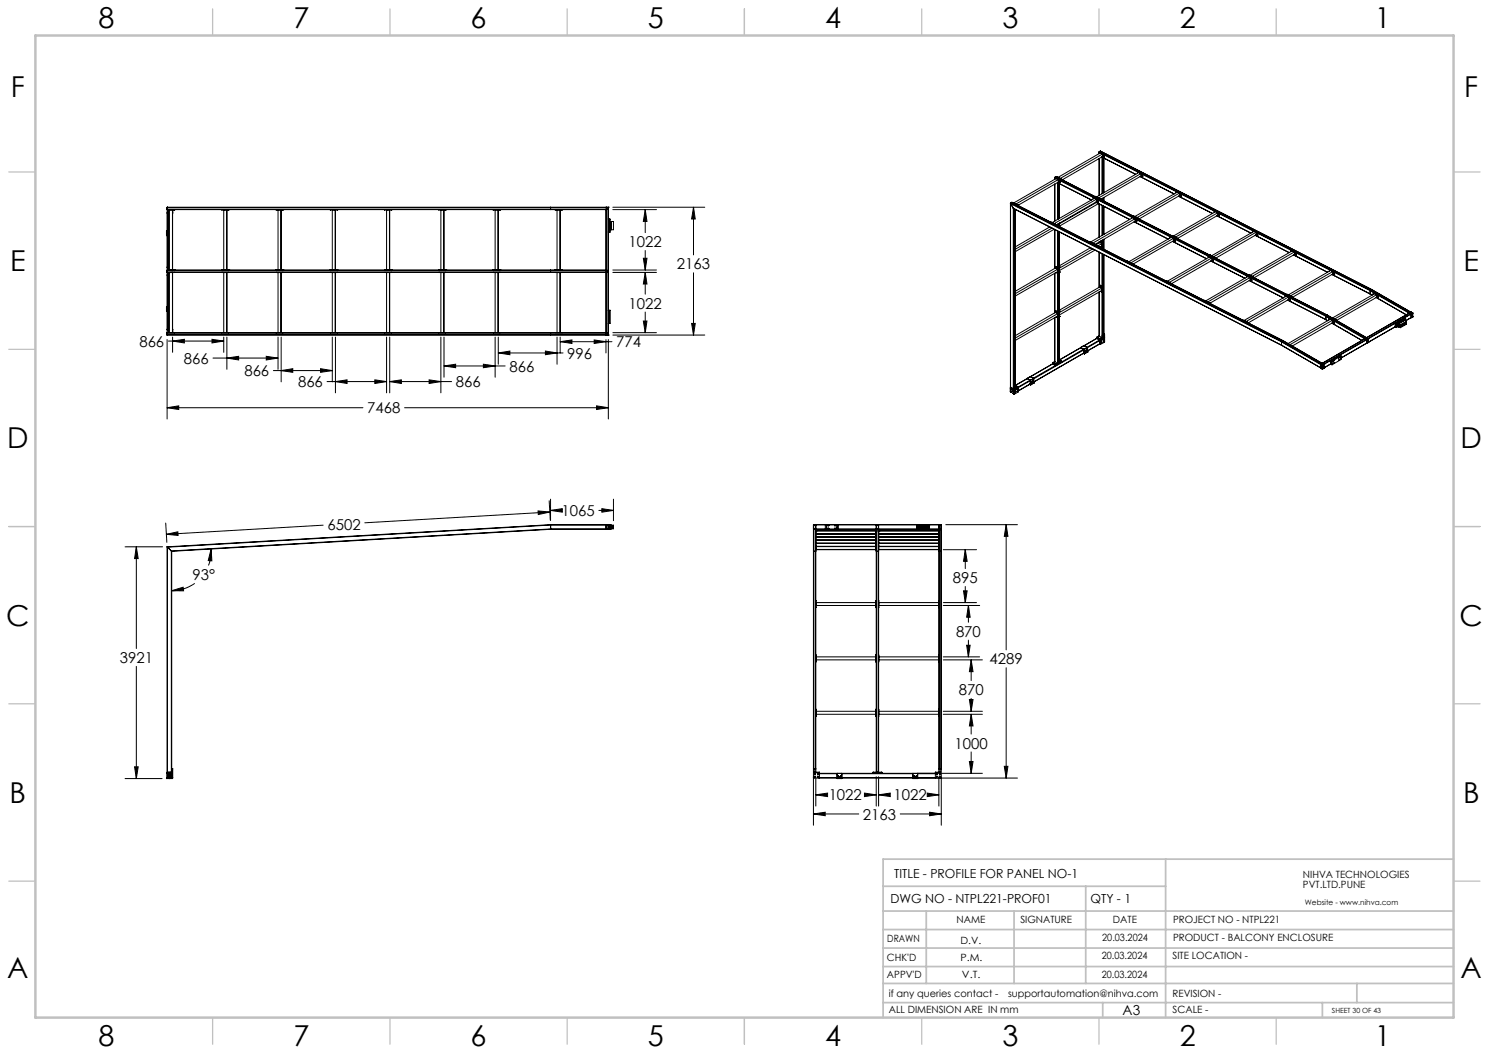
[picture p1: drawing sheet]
<svg xmlns="http://www.w3.org/2000/svg" width="420mm" height="297mm" viewBox="0 0 420 297" stroke-linecap="round" stroke-linejoin="round" font-family="sans-serif">
<g fill="none" stroke="#000" stroke-width=".28">
<path d="M47.1 58.6v35.8M47.1 58.6h124.5M47.2 58.5l-.1 .1M47.2 59.1h123.7v17.1h-123.7M47.2 58.5h123.7M47.2 59.1h2M47.3 59.1v.1M47.5 59.2v16.9M47.8 59.2v16.9M48.6 59.2v16.9M48.7 59.2h.1M48.7 59.2v.8"/>
<path d="M49.1 59.1v.1M49.2 59.1h.1M62.5 59.1h2M62.6 59.1v.1M63.1 59.2v16.9M64 59.2v16.9M64.5 59.1v.1M64.5 59.1h.1M77.9 59.1h2M77.9 59.1v.1M78.4 59.2v16.9M79.2 59.2v16.9"/>
<path d="M79.3 59.2v16.9M79.8 59.1v.1M79.8 59.1h.1M93.1 59.1h2.1M93.2 59.1v.1M93.7 59.2v16.9M94.5 59.2v16.9M94.6 59.2v16.9M95.1 59.1v.1M95.1 59.1h.1M108.4 59.1h2.1M108.5 59.1v.1"/>
<path d="M109 59.2v16.9M109.9 59.2v16.9M110.3 59.1v.1M110.5 59.1h.1M110.5 59.1v.1M123.8 59.1h2M123.8 59.1v.1M124.4 59.2v16.9M125.2 59.2v16.9M125.7 59.1v.1M125.8 59.1h.1M125.8 59.1v.1"/>
<path d="M139.1 59.1h2M139.1 59.1v.1M139.7 59.2v16.9M140.5 59.2v16.9M141 59.1v.1M141.1 59.1h.1M155.3 59h.1M155.3 58.6h.1M155.3 58.6v.4M156.6 59.1h2M156.6 59.1v.1M157.1 59.2v16.9"/>
<path d="M158 59.2v16.9M158.5 59.1v.1M170.9 58.5h.1M171 58.5h.5M171 58.5v36M171.5 58.5h.1M171.5 58.5v36M171.6 58.5h.1M171.6 59h-124.5l.1 .1M171.6 59v17.3M171.6 58.5v.1M171.6 58.6v.4"/>
<path d="M172.9 58.5h25.9M172.9 59.1h12.3M182 59.1l.5 3.3h-1zM182 59.1v6.5M195.6 58.5l.5 3.3h-1zM195.6 58.5v13.4M285 57.3v52.2M285 57.3v.1M285 57.4l.8 1.3M285 57.4l76.5 39M285 57.3l76.5 39M285.4 57.1h.1"/>
<path d="M285.4 57.1l-.4 .2M285.4 57.1l76.4 39M285.5 57.1h.1M285.5 57.1l1.3 .6M285.5 57.1l1.4 .6M285.8 58.7l75.7 38.7M285.8 58.7v51M285.9 57.3l12-7 .6 .4-12 6.9zM286 58.9v50M286.3 59v49.7M286.8 57.7l.1 .1M286.8 57.7h.1"/>
<path d="M286.9 57.7v.2M286.9 57.9h.1M297.5 50.1v.1M297.5 50.2v.4v-.2M297.5 51.9v10.4M297.5 50v.2M297.5 50l76.6 39.1M297.6 50.2h-.1M297.6 50.2l1.3 .6M297.6 50.2h.1M297.9 49.8h.1M297.9 49.8l76.5 39.1"/>
<path d="M297.9 49.8l-.4 .2M298.1 49.9l1.3 .6M298.1 49.8l-.1 .1M298.1 49.8l1.3 .7M298.3 51.5h.1M298.3 51.5l.1 .1M298.3 51.5v10.4M298.3 51.5l9.6 4.9M298.4 51.6l9.4 4.8M298.5 50l11.9-6.9 .6 .3-12 6.9zM298.5 50.7v.7M298.5 51.6v10.2"/>
<path d="M298.5 51.4l-11.4 6.5M298.5 51.4l.4 .1M298.7 51.1h.1M298.8 51.8v9.8M298.9 50.8v.1M298.9 50.9v.6M298.9 51.5h.1M298.9 50.9h.1M298.9 50.9l.1 .6M298.9 50.9l9.5 4.8M299 51.5h-.1M299.4 50.5l.1 .1"/>
<path d="M299.4 50.5h.1M299.5 50.6h.1M308.4 55.7l1.3 .6M308.4 55.7l-.1 .4M308.8 55.9l-12 6.9 .6 .3 11.9-6.9 .1 .7M308.9 55.4l1.3 .7M308.9 55.4h.1M309.1 57l9.5 4.9M309.1 57l9.6 4.9M309.2 57.1l-10.4 6M309.3 55.6l11.9-7 .6 .4-11.9 6.8zM309.4 56.9l-11.4 6.6"/>
<path d="M309.4 56.9l.3 .1M309.5 56.6h.1M309.7 56.3v.1M309.7 56.3h.1M309.7 56.3l.1 .1M309.7 57h.1M309.7 56.4l.1 .6M309.7 56.4h.1M309.8 57h.1M309.8 56.4l9.4 4.8M309.8 57h-.1M309.8 57.4l-11 6.4"/>
<path d="M310 42.9v.5M310 44.7v10.4M310 57.5v9.4M310.1 42.8v.2M310.1 42.9l1.3 .7M310.1 42.9l-.1 .1M310.1 42.9h.1M310.1 42.8l76.4 39M310.1 44.7v10.4M310.1 57.5v9.4M310.2 56.1h.1M310.3 56.1v.1"/>
<path d="M310.4 42.6h.1M310.4 42.6l76.5 39.1M310.4 42.6l-.3 .2M310.7 56.1l.1 .1-.2 .1M310.8 56v.4M310.8 44.3l.1 .1M310.8 44.3v10.3M310.8 58v8.4M310.8 44.3l9.6 4.9M310.9 44.4l9.4 4.8M311 43.4v.7M311 44.4v10.2"/>
<path d="M311 55.9v.6M311 58v8.4M311 44.1l-11.4 6.6M311 44.1l.4 .2M311.2 43.8h.1M311.3 55.7v1M311.3 58.2v7.9M311.4 44.6l-.1 9.8M311.4 43.6l.1 .1M311.4 44.3h.1M311.5 43.7l-.1 .6M311.5 43.7l9.4 4.8"/>
<path d="M320.9 48.5v.4M320.9 48.5l1.3 .6M321.6 49.8l9.6 4.9M321.8 49l.1 .6M321.9 49.6l-11.5 6.6M322 49.4h.1M322.1 49.4h.1M322.2 49.1l.1 .1M322.2 49.1h.1M322.3 49.2v.6M322.3 49.2v.6l-.4-.2M322.3 49.2h.1"/>
<path d="M322.3 49.2l9.4 4.8M331.7 54l1.4 .6M331.7 54v.4M331.7 54l1.3 .6M332.4 55.3l9.6 4.9-9.6-4.9M332.7 54.5v.7M332.7 55.2l-11.4 6.6M332.8 54.9h.1M332.9 54.9h.1M333 54.6l.1 .1M333 54.6h.1M333.1 54.7h.1"/>
<path d="M333.1 54.7v.6l-.4-.1M333.1 54.7l9.4 4.8M342.5 59.5v.4M342.5 59.5l1.4 .6M342.5 59.5h.1M342.6 59.5l1.3 .6M47 66.4h.1M47 66.5h.5M47.1 77.6l.4 .1M47.1 60l.4 .1M47.1 65.1l.1 1.4M47.2 76.2l-.1 .1h124.5"/>
<path d="M47.2 76.8h123.7M47.2 60.1v5M47.2 66.5v8.7M47.2 76.2h2M47.2 76.8v.1M47.2 77.7v8.8M47.3 75.2l-.2 .2M47.3 75.2h.2M47.3 76.1v.1M47.3 76.8v.1M47.5 65.1h-.5v1.3M47.5 76.9v16.9"/>
<path d="M47.8 76.9v16.9M48.4 76.8h.1M48.6 76.9v16.9M48.7 60h.1M48.7 60v.1M49.1 76.1v.1M49.1 76.8v.1M49.2 76.2h.1M49.2 76.8v.1M62.5 76.2h2M62.5 76.8v.1M62.6 76.1v.1"/>
<path d="M62.6 76.8v.1M63.1 76.9v16.9M64 76.9v16.9M64.5 76.1v.1M64.5 76.8v.1M64.5 76.2h.1M77.9 76.2h2M77.9 76.8v.1M77.9 76.1v.1M78.4 76.9v16.9M79.2 76.9v16.9M79.3 76.9v16.9"/>
<path d="M79.8 76.1v.1M79.8 76.8v.1M79.8 76.2h.1M79.9 76.8v.1M93.1 76.2h2.1M93.1 76.8v.1M93.2 76.1v.1M93.2 76.8v.1M93.7 76.9v16.9M94.5 76.9v16.9M94.6 76.9v16.9M95.1 76.1v.1"/>
<path d="M95.1 76.8v.1M95.1 76.2h.1M95.2 76.8v.1M108.4 76.2h2.1M108.4 76.8v.1M108.5 76.1v.1M108.5 76.8v.1M109 76.9v16.9M109.9 76.9v16.9M110.3 76.1v.1M110.3 76.8v.1M110.5 76.2h.1"/>
<path d="M110.5 76.1v.1M110.5 76.8v.1M123.8 76.2h2M123.8 76.8v.1M123.8 76.1v.1M124.4 76.9v16.9M125.2 76.9v16.9M125.7 76.1v.1M125.7 76.8v.1M125.8 76.2h.1M125.8 76.1v.1M125.8 76.8v.1"/>
<path d="M139.1 76.2h2M139.1 76.8v.1M139.1 76.1v.1M139.7 76.9v16.9M140.5 76.9v16.9M141 76.1v.1M141 76.8v.1M141.1 76.2h.1M141.1 76.8v.1M155.3 76.3v.5M155.3 76.3h.1M156.6 76.2h2"/>
<path d="M156.6 76.8v.1M156.6 76.1v.1M157.1 76.9v16.9M158 76.9v16.9M158.5 76.1v.1M158.5 76.8v.1M158.6 76.8v.1M170.9 76.8v17h-123.7M171.6 76.7h-124.5l.1 .1M171.6 76.7v17.2M171.6 76.3v.4M171.6 61.8h.5v3.7h-.5"/>
<path d="M171.8 61.8v3.7M172.1 62.5h.9v2.3h-.9M172.3 62.5v2.3M172.9 76.2h12.3M172.9 76.8h12.3M181.5 72.8h1l-.5 3.4zM182 76.8l.5 3.3h-1zM182 70.7v5.5M182 76.8v6.2M195.6 76.9v17.6M296.1 64l-9.8 5.7M296.4 62.6h-.1"/>
<path d="M296.4 62.6l1.3 .7M296.4 62.6h.1M296.4 62.6l1.3 .6M296.7 64.3l-10.4 6M297.4 64.7l-11.1 6.3M297.5 64.7v11M297.5 77.1v11.1M297.7 63.3l.1 .1M297.7 75.6l.6 .3-12 7M297.7 75.6l-11.4 6.6M297.7 63.2v.1M297.7 63.2l.1 .2"/>
<path d="M297.8 63.4h.1M297.8 75.2l-.1 .4M297.8 75.2l.5 .2M297.8 75.1v.1M297.9 76.9l.4 .1M298 75.6h.1M298.1 63.4h.2l-.2 .1M298.3 75.4v.1M298.3 63.2v.4M298.3 75.5v1.5M298.3 76.6l-12 6.9M298.3 63.2v.5"/>
<path d="M298.3 65.2v37.3M298.5 63.1v.6M298.5 65.3v37.2M298.8 63v.9M298.8 65.4v36.9M298.8 75.2h.1M298.8 76.7h.1M298.8 62.9v1M307.2 68.2h.1M307.2 68.2l1.3 .6M307.6 69.9l-8.8 5.1M307.6 68.3l11.9-6.9 .6 .3-11.9 6.9z"/>
<path d="M308.2 70.2l-9.4 5.4M308.5 68.8v.1M308.5 68.8h.1M308.5 68.8l.1 .1M308.6 68.9h.1M308.9 70.6l-10.1 5.7M310 68.3v.2M310 71.1v9.9M310.1 68.2v.3M310.1 71.2v9.8M310.2 68.2v.2M310.2 68.4l.6 .3-1.2 .7"/>
<path d="M310.2 68.4l-1.2 .7M310.4 69.6l.4 .2M310.4 68l.4 .2M310.5 68.4h.1M310.5 68.3l.1 .1M310.8 68.2v.1M310.8 68.3v1.5M310.8 69.4l-.6 .3M310.8 68.2h.1M310.8 69.8h.1M310.8 67.8v2.3M310.8 71.5v23.7"/>
<path d="M311 67.7v2.4M311 71.6v22.8M311.3 71.8v22.5M311.4 67.5v2.8M318 73.7h.1M318 73.7l1.3 .6M318.1 73.7l1.3 .6M318.4 73.8l12-6.9 .6 .3-12 6.9zM319.2 61.2v.4M319.2 61.2l1.3 .7M319.2 61.2h.1M319.2 61.2l1.3 .6"/>
<path d="M319.3 74.3l.1 .1M319.4 74.3h-.1M319.4 74.3v.1M319.4 74.4h.1M319.7 60.9l1.4 .7M319.8 60.9l-.1 .1M319.9 62.6l9.6 4.8M319.9 62.5l9.6 4.9M320.1 61.1l12-6.9 .6 .3-12 6.9zM320.1 61.7l.1 .7M320.2 62.4l-11.4 6.6M320.2 62.4l.4 .1"/>
<path d="M320.3 62.1h.1M320.4 62.1h.1M320.5 61.9l.1 .1M320.5 61.8v.1M320.5 61.8l.1 .1M320.6 61.9v.6M320.6 61.9v.1M320.6 62l9.4 4.8M320.6 62.5h.1M321.1 61.6v.1M321.1 61.7h.1M328.9 79.2l1.2 .7"/>
<path d="M328.9 79.2h-.1M328.9 79.2l1.3 .6M329.2 79.3l12-6.8 .6 .2-12 7zM330 66.8v.3M330 66.8l1.4 .6M330 66.7l1.3 .7M330.1 79.9h.1M330.2 79.8l-.1 .1M330.2 79.8v.1M330.2 79.9h.1M330.5 66.5h.1M330.6 66.5l1.2 .6"/>
<path d="M330.6 66.4v.1M330.7 68.1l9.6 4.9-9.5-4.9M330.9 66.6l12-6.9 .6 .3-12 6.9zM331 67.2v.7M331 67.9l-11.4 6.6M331.2 67.7h.1M331.2 67.6v.1M331.3 67.4l.1 .1M331.4 67.4h-.1M331.4 67.4v.1M331.4 67.5v.5l-.4-.1M331.4 67.5h.1"/>
<path d="M331.4 67.5l9.4 4.8M331.8 67.1l.1 .1M331.8 67.1h.1M331.9 67.1v.1M331.9 67.2h.1M340.9 72.3l-.1 .4M340.9 72.3l1.3 .6M340.9 72.2v.1M340.9 72.2l1.3 .7M341.4 72l1.3 .6M341.4 72h-.1M341.5 73.6l9.6 4.9"/>
<path d="M341.6 73.6l9.6 4.9M341.8 72.7v.7M341.8 73.4l-11.4 6.6M341.8 73.4l.4 .2M341.9 73.2h.1M342 73.2h.1M342.2 72.9v.1M342.2 72.9h.1M342.2 73v.6M342.2 73h.1M342.2 73l9.4 4.8M342.7 72.6l.1 .1"/>
<path d="M342.7 72.6h.1M342.8 72.7h.1M343.2 60.9l9.6 4.9M343.3 60.9l9.5 4.8M343.5 60v.7M343.5 60.7l-11.4 6.6M343.5 60.7l.4 .2M343.6 60.4h.1M343.7 60.4h.1M343.9 60.1v.2M343.9 60.3v.6M343.9 60.3l9.4 4.8"/>
<path d="M351.7 77.8l1.3 .6M351.7 77.8l-.1 .4M351.7 77.8l1.3 .7M352.1 77.5l1.4 .6M352.2 77.5l1.3 .6M352.6 77.6l12-6.9 .5 .3-11.9 7zM352.6 78.3v.7M352.6 79l-11.4 6.5M352.6 79l.5 .1M352.8 78.7h.1M353 78.5v.1M353 78.4v.1"/>
<path d="M353 78.4l.1 .1M353 78.6l.1 .5M353.1 78.5l-.1 .1M353.1 78.5v.6M353.1 78.5l9.4 4.8M353.4 65l1.2 .7M353.4 65l-.1 .4M353.4 65l1.3 .7M353.5 78.1v.1M353.5 78.1h.1M353.5 78.1l.1 .1M353.6 78.2h.1"/>
<path d="M353.7 65.2l-11.9 6.9M354.3 66.2v-.7l-12 6.9M354.3 66.2l-11.4 6.6M354.5 65.9h.1M354.5 65.9v.1M354.6 65.7l.1 .1M354.6 65.7h.1M354.7 65.7l.1 .1M354.7 65.8l.1 .6-.5-.2M354.7 65.8h.1M354.8 65.8l9.3 4.8M363.6 71.3l-9.6-4.9 9.6 4.9"/>
<path d="M364.1 70.6l.1 .4M364.2 70.6h-.1M364.2 70.6l1.3 .6M364.2 70.6h.1M364.9 71.9l9.5 4.9-9.5-4.9M365.1 71l.1 .8M365.2 71.8l-11.5 6.5M365.2 71.8l.3 .1M365.3 71.5h.1M365.5 71.2v.1M365.5 71.2h.1M365.5 71.3l.1 .6"/>
<path d="M365.6 71.9h-.1M365.6 71.3l9.4 4.8M375 76.1v.4M375 76.1l1.3 .6M376 76.6v.7M376 77.3l-11.4 6.6M376.1 77h.1M376.2 77h.1M376.3 76.7l.1 .1M376.4 76.8h.1M376.4 76.8v.6l-.4-.1M376.4 76.8l10.1 5.2"/>
<path d="M47 86.5v1.3h.5M47 86.5h.1M47 86.5h.5M47.1 94.4l123.8 .1M47.1 86.5l.1 1.3M47.1 94.4h124.5M47.1 93.9h124.5M47.1 95.8v22.4M47.2 93.8l-.1 .1M47.2 87.8v5M47.2 93.8h2M47.3 93.8h.1"/>
<path d="M47.5 96.2h15.6M47.5 92.8l-.4 .1M48.7 95.1v4.3M48.7 96.2l3.3-.5v1zM48.7 92.8v.1M48.7 92.9h.1M48.7 93.8h.1M48.7 92.9v.9M49.1 93.8h.1M59.8 95.7l3.3 .5-3.3 .5zM62.5 93.8h2M62.6 93.8h.1"/>
<path d="M63.1 95.1v4.3M64 95.1v9.1M64.5 93.8h.1M77.9 93.8h2M77.9 93.8h.1M78.4 95.1v9.1M79.3 95.1v12.6M79.8 93.8h.1M93.1 93.8h2.1M93.2 93.8h.1M93.7 95.1v12.6M94.6 95.1v15.7"/>
<path d="M95.1 93.8h.1M108.4 93.8h2.1M108.5 93.8h.1M109 95.1v15.7M109.9 95.1v15.7M110.3 93.8h.1M110.5 93.8h.1M123.8 93.8h2M123.8 93.8h.1M124.4 95.1v15.7M125.2 95.1v11.3M125.7 93.8h.1"/>
<path d="M125.8 93.8h.1M139.1 93.8h2M139.1 93.8h.1M139.7 95.1v11.3M140.5 99.6l3.3-.6v1zM140.5 95.1v7.6M140.5 99.6h18.3M141 93.8h.1M153.8 99l3.3 .6-3.3 .4zM155.3 94.4h.1M155.3 93.9h.1M155.3 93.9v.5"/>
<path d="M156.6 93.8h2M156.6 93.8h.1M157.1 95.1v7.6M158 96.4l3.3-.5v1zM158 95.1v4.5M158 96.4h14.6M158.5 93.8h.1M167.6 95.9l3.3 .5-3.3 .5zM170.9 95.8v3.8M170.9 94.5h.1M171 94.5h.5M171.5 94.5h.1"/>
<path d="M171.6 94.5h.1M171.6 94.4v.1M171.6 93.9v.5M171.6 87.5h.5v3.7h-.5M171.6 95.8v22.4M171.8 87.5v3.7M172.9 94.5h25.9M172.9 93.8h12.3M181.5 90.6h1l-.5 3.2zM182 88v5.8M195.1 91.2h1l-.5 3.3zM297.5 89.6v12.4"/>
<path d="M297.7 88.1l.6 .4-12 6.9M297.7 88.1l-11.4 6.6M297.8 87.7l-.1 .4M297.8 87.7l.4 .3M297.8 87.7l.5 .2M297.9 89.4l.3 .2M298 88.1h.1M298.2 88h.1M298.3 87.9v.1M298.3 87.9l-.1 .1M298.3 89.6h-.1M298.3 89.1l-12 7"/>
<path d="M298.3 88v1.6M298.8 87.7h.1M298.8 89.2h.1M304.8 98.1l-6 3.4 .6 .4M304.8 98.1h.1M304.8 98h.1M304.8 98v.1M304.8 98l.9 .5M304.9 98.1l-6 3.4M304.9 98.1l.7 .4M305.6 99.7l.2 .1M305.6 98.5l.2 .2-14.2 8.2"/>
<path d="M305.6 98.5l-6.1 3.6M305.7 98.5l.1 .1M305.8 97.5h.1M305.8 97.5l-1 .5M305.8 98.6v1.1l.9-.5M305.8 97.5l.9 .5M305.8 99.8h.1M305.9 99.8h.1M306 98.9h.1M306 99.3h.1M306.4 99.2l-.4 .1M306.5 98.7h.1"/>
<path d="M306.4 99.2v-.2l-.4 .3M306.4 99.2l-.4 .3v-.2M306.5 98.6v.1M306.7 98h.1M306.7 98v1.2M306.7 99.2h.1M306.7 98l-1 .5M306.7 98l-.9 .6M306.8 99.2h.1M306.8 99.3h.1M306.8 99.2v.1M306.8 99.2l-.9 .6"/>
<path d="M306.8 99.3l-.9 .5M309.3 95.1l.9 .6M309.3 95.3l1 .5M309.3 95.3h.1M309.3 95.4v.1M309.3 95.1v.4M309.3 95.5l.9 .4M309.4 95.5l-3.6 2M309.7 95.1l-.1 .1M309.7 95.1h.1M309.8 95.1l-.2 .1M309.8 95.1v.1"/>
<path d="M310 82.4l.1 12.4M310 94.7l-.7 .4M310.1 94.8l.7 .4M310.1 82.4v12.4M310.1 95.9l-3.5 2.1-.8-.5M310.2 95.7h.1M310.2 95.9v.1M310.2 95.7v.2M310.2 97h.1M310.2 97l-3.5 2.1M310.2 97l.2 .1M310.2 95.9l.1 .1"/>
<path d="M310.2 95.9v1.1M310.2 96.1l-3.5 2M310.2 97l-3.5 2M310.2 97l.1 .1M310.2 80.9l.6 .3-12 7M310.2 80.9l-11.4 6.6M310.3 95.8l-.1 .1M310.3 95.8l.1 .1M310.3 95.7v.1M310.3 95.4l-.1 .1M310.3 95.4h.1M310.3 97v.1"/>
<path d="M310.3 97.1l.1 .1M310.3 96h.1M310.3 96v1.1M310.4 95.9l-.1 .1M310.4 95.4l-.2 .1M310.4 95.9h.1M310.4 95.4v.1M310.4 97.1h.1M310.4 96v1.1M310.4 82.2l.4 .2M310.4 95.9v.1M310.5 80.9h.1"/>
<path d="M310.6 96.1v.1M310.6 96.7h.1M310.7 96.6l-.1 .1M310.7 96l-.1 .1M310.7 96.6l.1 .1M310.8 96.7h-.2M310.8 96.6l-.2 .1M310.8 96.1l-.2 .1M310.8 96.1h-.2M310.8 96.6v.1M310.8 96.6h-.1M310.8 80.7l-.5-.3-.1 .5"/>
<path d="M310.8 80.7v.2M310.8 80.9v1.4M310.8 81.9l-12 6.9M310.8 80.7h.1M310.8 95.2l-.5 .5M310.8 82.3v.1M310.9 95.4h.1M310.9 95.4l.1 .1M310.9 94.5l.1 .1M310.9 94.5v.9M310.9 95.4l-.6 .4M311 94.4l-.1 .1"/>
<path d="M311 94.4l.2 .1M311 95.5v.1M311 95.5l-.6 .4M311 95.4v.1M311 95.6l-.6 .3M311 94.6h.1M311 95.4l.1 .1M311 94.6v.8M311.1 95.5l-.1 .1M311.1 94.6v.9M311.2 94.5l-.1 .1M311.2 95.8h.1"/>
<path d="M311.2 96.3v.1M311.3 96.2l-.1 .1M311.3 95.7l-.1 .1M311.3 96.3l-.1 .1M311.3 95.2v.1M311.3 95.7h.1M311.3 95.7l.1 .1M311.3 96.3h.1M311.3 95.1h.1M311.3 95.1v.1M311.3 94.5v.1M311.3 94.6v.1"/>
<path d="M311.3 94.2l.3 .1M311.3 94.2l-.3 .2M311.3 94.2h.1M311.4 96.3l-.2 .1M311.4 96.2l-.2 .1M311.4 95.8h-.2M311.4 95.7l-.2 .1M311.4 94.6l-.1 .1M311.4 95.1l-.1 .2M311.4 94.5v.1M311.4 95.7v.1M311.4 96.2v.1"/>
<path d="M311.4 96.2l-.1 .1M311.4 94.6h.1M311.4 95.1v.1M311.4 95.2l-.1 .1M311.4 95.1l-.1 .1M311.4 95.1h.1M311.5 94.3l-.5 .3M311.5 94.3h.1M311.5 94.3l-.3 .2M311.6 94.4h.1M311.6 94.4v2.1l-1.2 .6M339.7 84.7h.1"/>
<path d="M339.7 84.7l1.3 .7M340.1 84.9l11.9-6.9 .6 .3-12 6.9zM341 85.4h.1M341 85.4l.1 .1M341.1 85.5h.1M350.5 90.2l-.1 .1M350.5 90.2l1.3 .7M351.8 90.9v.1M351.8 90.9h.1M351.8 90.9l.1 .1M351.9 91h.1M361.5 96.4l11.5 6.7 .1-.2"/>
<path d="M361.5 96.4v1M361.5 97.4h.1M361.5 97.4l11.5 6.6M361.5 96.3v.1M361.5 96.3l11.6 6.6M361.8 96.1l11.6 6.7M361.8 96.1l-.3 .2M362 84l-9.6-4.9 9.6 4.9M362.4 83.4l.1 .3M362.5 83.3l1.3 .7M362.5 83.3l-.1 .1M362.9 83.5l-12 6.9 .6 .3 11.9-6.9 .1 .7"/>
<path d="M363 83h.1M363 83l1.3 .7M363 83l1.3 .6M363.2 84.7l10.8 5.5M363.4 83.2l12-6.9 .6 .3-12 6.9zM363.5 84.5l-11.4 6.6M363.5 84.5l.3 .2M363.6 84.2h.1M363.8 84l.1 .1M363.8 84h.1M363.8 84.7h.1M363.9 84.1v.5"/>
<path d="M363.9 84.1h.1M363.9 84.6h.1M363.9 84.1l10.1 5.1M363.9 84.6l-.1 .1M364.1 97.4h.1M364.2 97.4h.1M364.3 83.7h.1M364.3 83.6v.1M364.3 83.6l.1 .1M364.4 83.7v.1M374 90.1v.1M374 90.1l.5 .3-.5-.2"/>
<path d="M374 89.2v.9M374 89.2l11 6.4M374.1 89.1l-.1 .1M374.1 89.1l11.5 6.6M374.4 88.9h.1M374.4 88.9l-.3 .2M374.4 88.9l11.5 6.6M374.4 88.9l11.1 6.3M374.9 89.8l-.1 .5M374.9 89.8l1.3 .7M374.9 89.8h.1M375.7 91.2l8.4 4.8"/>
<path d="M375.7 91.1l8.5 4.9M375.8 90.3l-11.9 6.9M375.8 90.3v.7M375.8 90.3l-.6-.3-11.9 6.9M375.8 91l-11.3 6.6M375.8 91l.5 .2M376 90.8h.1M376.2 90.5v.1M376.2 90.5h.1M376.2 90.5l.1 .1M376.2 90.6l.1 .6M376.3 90.6h-.1"/>
<path d="M376.3 90.6v.6M376.6 90.2h.1M376.7 90.2h.1M385.6 96.8h.1M385.6 95.7v1.1M385.9 95.5v.1M385.9 95.6v1M385.9 95.6l-.4 .2v.9M385.9 96.6h.1M385.9 96.6l-.3 .2M385.9 95.5l-.3 .2M385.9 95.5h.1"/>
<path d="M386.5 82v.9M386.5 82l11 6.3M386.5 82.9v.1M386.5 82.9l-10.8-5.5 10.8 5.6M386.5 82.9l.5 .3M386.5 81.8v.2M386.5 83l.5 .3M386.5 81.8l11.6 6.7M386.9 81.7h.1M386.9 81.7l-.4 .1M386.9 81.7l11.5 6.6M386.9 81.7l11.1 6.3"/>
<path d="M387.4 82.6v.4M387.4 82.6l1.3 .7M387.4 82.6h.1M388.2 83.9l8.5 4.9M388.3 83.1l-11.9 6.9M388.3 83.1l-.6-.3-11.9 6.9M388.3 83.1l.1 .7M388.4 83.8l-11.4 6.6M388.4 83.8l.3 .2M388.5 83.5h.1M388.5 83.5v.1M388.7 83.3v.1"/>
<path d="M388.7 83.4l.1 .6M388.7 83.3l.1 .1M388.8 83.4l-.1 .6M388.8 83.4h-.1M393.5 92.2l-15.2 8.8 7.2-4.2M393.5 92.2l.4 .2M393.5 91.2v1M393.5 91.2l.4 .2M393.5 91.2l-15.6 9M393.9 91.4v1M394.1 91.4v.1zM394.4 91.2h.1"/>
<path d="M394.4 91.2v.9M394.4 91.4h.1M394.4 92.1l.1 .1M394.4 91.8v.1M394.4 91.8h.1M394.4 92.1l-.5 .3M394.5 91.2v.1M394.5 91.3h.1M394.5 92.1v.1M394.5 91.3l.5 .3M394.5 92.1l.5 .3M394.6 92.1l-.1 .1"/>
<path d="M394.9 92.1h.1M394.9 92.1l.1 .1M395 91.8l-.4-.2v.3l.3 .2M395 91.6v.2M395 92.2v.2M396.2 90.3h.1M396.2 90.3l-1.7 1M396.2 90.3l.5 .3M396.2 90.3l-1.7 .9M396.2 90.3l-1.8 .9M396.3 89.8l-2.6 1.5v1M396.3 89.8l-.2-.1-2.6 1.5"/>
<path d="M396.3 89.8l.2 .1M396.3 91l.2 .1M396.5 89.9l-2.6 1.5M396.5 89.9v.6M396.6 91.1h.1M396.6 91.1l-1.7 1M396.6 91.1l.1 .2M396.7 90.6l-1.7 1M396.7 90.6v.2l-1.7 1M396.7 91.3v.2l-1.7 .9M396.7 91.3l-1.7 .9M398 89.6h.1"/>
<path d="M398 88l-25.5 14.7M398 88l.4 .2M398.1 88.5l-.1 1.1 .5-.3M398.1 89.5h.1M398.4 88.3l.1 .1M398.4 88.4h.1M398.4 88.4l-.4 .1v1M398.4 89.4h.1M398.4 88.3l-.3 .2M398.4 89.4l-.3 .1M398.4 88.3h.1M398.4 88.2l.1 .1"/>
<path d="M398.4 88.4v1M398.4 89.3h.1M398.4 88.2l-25.5 14.8M398.5 89.3h.1M398.5 89.3l-2 1.2 1.5-.9M398.5 88.3v1M398.5 88.3l-2.4 1.4M47.1 115l3.3-.5v1zM47.1 115h55.3M60.1 101h18.3M64 101l3.3-.5v1zM75.1 100.5l3.3 .5-3.3 .5z"/>
<path d="M77.1 104.5h16.6M79.3 104.5l3.3-.5v1zM90.4 104l3.3 .5-3.3 .5zM92.3 107.6h16.7M94.6 107.6l3.3-.5v1.1zM105.7 107.1l3.3 .5-3.3 .6zM109.9 107.6l3.3-.5v1.1zM109.9 107.6h17.5M114.1 115h57.5M121 107.1l3.4 .5-3.4 .6zM125.2 103.2h17.3M125.2 103.2l3.3-.5v1z"/>
<path d="M136.3 102.7l3.4 .5-3.4 .5zM168.3 114.5l3.3 .5-3.3 .5zM285 109.5h.1M285 109.2h.1M285 109.4h.1M285 109.6h.1M285 110.5v.1M285 109.6v.9M285 109.2l.9 .5M285 109.4l.9 .4M285 109.5l.9 .5M285 109.5v1.1"/>
<path d="M285 109.5l.9 .6M285 110.6h.2M285 109.6l.8 .4M285 110.6l.2 .1M285 109.2l.8 .5M285.2 110.6v.1M285.7 110.9l.2 .1M285.7 110.9l.1 .1M285.7 110.9h.1M285.8 111h.1M285.8 110l.1 .1M285.8 109.7h.1"/>
<path d="M285.8 110l-.8 .5M285.9 109.7h.1M285.9 109.8v.1M285.9 110h.1M285.9 110.8l-.2 .1M285.9 110.2l-.7 .4M285.9 110.3l-.7 .4M285.9 110.1l-.9 .5M285.9 111.1h.1M285.9 111l.1 .1M285.9 109l.2 .1M285.9 111l.2 .1"/>
<path d="M285.9 109v2M285.9 109.9l.1 .1M285.9 109.9h.1M286 108.9l-.1 .1M286 108.9h.1M286 111.1h.1M286 111.1l.1 .1M286 109v2.1M286.1 108.9l-.1 .1M286.1 108.9v.1M286.1 109.1v2M286.1 109v.1"/>
<path d="M286.2 109.1v.1M286.2 109.6v.1M286.3 109l-.1 .2M286.3 109.6l-.1 .1M286.3 109.6h-.1M286.3 109h.1M286.3 109l-.1 .1M286.3 108.7h.1M286.3 108.6l.7 .5M286.3 108.7l.2 .1M286.3 110.2h.1M286.3 110.7v.1"/>
<path d="M286.3 109l.1 .1M286.3 109.6h.1M286.3 108.7l-.3 .2M286.3 110.6v.1M286.3 110.1v.1M286.4 109.6l-.2 .1M286.4 109.6h-.2M286.4 109.1l-.2 .1M286.4 109l-.2 .1M286.4 110.1l-.1 .1M286.4 110.6l-.1 .2M286.4 109h-.1"/>
<path d="M286.4 109.6h-.1M286.4 109v.1M286.4 109.6h.1M286.4 110.6h.1M286.4 110.1h.1M286.4 110.6l.1 .1M286.4 108.8h.1M286.4 108.8l-.3 .1M286.5 110.7l-.2 .1M286.5 110.6l-.2 .1M286.5 110.1l-.2 .1M286.5 110.1h-.1"/>
<path d="M286.5 110.1h.1M286.5 110.6v.1M286.5 108.8l.1 .8M286.5 108.8l-.4 .2M286.6 109.6v.1M286.6 109h.1M286.6 109.1h.1M286.7 109l-.1 .1M286.7 109l.1 .1M286.8 109.1h-.2M286.8 109.1h.1M286.9 109.8l.1-.1 .1 .1"/>
<path d="M286.9 109.8v.1M286.9 110.3v.1M286.9 110.2v.2M286.9 109.7v.1M287 110.3l-.1 .1M287 110.3h.1M287 109.2h.1M287 109.1v.1M287 109.2l.1 .1M287 109.2l-.4 .3M287 109.1l-.4 .3M287.1 110.3l-.2 .1"/>
<path d="M287.1 110.3h-.2M287.1 109.8l-.2 .1M287.1 109.8l-.1-.1-.1 .2M287.1 109.2l.2 .1M287.1 109v.2M287.1 110.3h.1M287.1 110.3h-.1M287.1 109.3h.1M287.1 109.3l-.5 .3M287.2 109.3l.1 1.2-1.2 .6M287.2 109.3l-.6 .4M287.3 110.2l3.3-1.9z"/>
<path d="M289.7 106.8h.1M289.7 106.7h.1M289.7 106.8l-3.2 1.9 3.3-1.9M289.7 106.7l.9 .6M289.8 106.8l.7 .4M290.5 108.4l.2 .1M290.5 107.2l.1 .2-3.4 1.9M290.5 107.2l-3.4 2M290.6 107.3h.1M290.6 106.2h.1M290.6 107.3v1.1M290.6 108.4l.1 .1"/>
<path d="M290.7 106.2l-1 .5M290.7 106.2l.8 .5M290.7 108.5h.1M290.9 107.7h.1M290.9 107.6v.1M290.9 108l.4-.3v.3l-.4 .2zM291 107.9v.1M291.1 107.9l.2 .1M291.3 107.3l.1 .1M291.5 106.7l.1 .1M291.5 106.7l-.9 .6M291.6 107.7l14.2-8.1z"/>
<path d="M291.6 106.8v1.1M291.6 107.9h.1M291.6 106.8l-1 .5M291.6 107.9l-1 .5M291.6 108h.1M291.6 108l-.8 .5M291.7 107.9v.1M296.9 102.5h.1M296.9 102.6v.1M296.9 102.3v.3M296.9 102.7l-6.2 3.6 .8 .4 6.2-3.6M296.9 102.6l-6.2 3.6"/>
<path d="M296.9 102.4l.7 .4M296.9 102.4v.3M296.9 102.7l.7 .4M297.1 102.2l.3 .1zM297.2 102.4h.1M297.3 102.2v.1M297.3 102.2v.2M297.5 102l-.6 .4M297.5 102l.8 .5M297.6 102.8h.3M297.6 103.1h.3M297.6 102.8v.3"/>
<path d="M297.9 102.6l-.1 .1M297.9 102.6h.1M297.9 102.8v.3M297.9 102.6v.1M298.3 102.5h.2M298.8 102.3l-.3 .2M299.2 101.8l-.1 .1M299.2 101.8v.1M299.2 101.9h-.1M299.2 101.9h.1M299.4 101.9l-1.5 .9M299.4 101.9v.3"/>
<path d="M299.4 102.2l-1.5 .9M299.5 102l-1.6 1-1-.5M299.5 102.1l-.1 .1M299.5 101.9v.2M372.5 102.8v1M372.5 102.7h.1M372.5 102.7v.1M372.5 103.7v.1M372.5 102.8h.1M372.5 103.7h.1M372.5 102.7l.4 .3M372.5 103.8l.4 .2"/>
<path d="M372.5 102.8v.9M372.6 103.8h-.1M372.9 103h.1M372.9 104h.1M373 104h-.1M373 104h.1M373 104v.1M373 103v1M373.1 103h-.1M373.4 102.8v1.1M373.4 102.8h.1M373.4 103.8h.1"/>
<path d="M373.4 103.8l-.3 .2M373.4 102.8l-.3 .1M373.4 102.8l-.3 .2M373.4 102.8v1M375.3 102.7l-1.9 1.1M375.3 102.7l-2.3 1.3M375.3 102.7l.2 .1M375.5 101.8l-.2-.1v1M375.5 101.8v1M375.5 102.8l.2 .1M375.5 101.8l.2 .1M375.7 101.9v1"/>
<path d="M376.3 101.6v.1M376.3 102.3v.1M377.6 101.5l.1 .2zM377.6 100.8v.2M377.6 101.5v.1M378 100.7v.2zM378.1 100.3l-.2-.1-4.9 2.8M378.1 100.3l-2.6 1.5M378.1 100.3l.2 .1M378.3 100.4l-2.6 1.5M378.3 100.4v1l-2.6 1.5M35.3 154.2h10.6"/>
<path d="M38.5 154.2v28.7M38.5 154.2l.5 3.3h-1zM46.7 147.5l.4 5.5M46.9 150.7l3.3-.7v1zM47.1 154.2l.1 .1M47.1 154.2v65.3M47.2 154.3v63.5M47.2 154.3l1.1 1.1M48.3 155.4l.1 .1M48.3 155.4v62.4M48.4 155.5v61.3M59.5 154.9l.3 3.3-1.1-.1z"/>
<path d="M59.5 154.9l-.1 2.3-.6 2.3M91.2 148.1l-44.3 2.6M151.8 144.1l3.3 .3-3.3 .7zM154.9 141.2l.3 5.5M155.1 144.4l-52.2 3.1M155.3 148v.1M155.3 148h16.8v1.3h-16.8M155.3 148.1h16.3M155.3 148.1l-108.1 6.2M155.3 148l-108.2 6.2M155.3 148.1v1.1M155.3 144l3.3-.5v1z"/>
<path d="M155.3 140.8v5.9M155.3 144h1.9M155.3 149.2v.1M155.3 149.2h16.3M155.3 149.3l-106.9 6.2M155.3 149.2l-107 6.2M168.9 144h4.1M169.8 143.5l3.2 .5-3.2 .5zM170.9 149.2h.1M170.9 148h.1M170.9 148v1.2M171.6 148h.1"/>
<path d="M171.6 149.2h.1M171.6 148v1.2M171.6 149.2v.1M171.8 148v1.3M172.1 149.2h.1M172.2 148.9h.1M172.2 148.4h.1M172.2 149.2h.1M172.2 148.1h.1M172.2 148.1h-.1M172.3 148.1h.1M172.4 148.1h.6l-.1 .4-.3-.1-.2 .2 .2 .3 .3-.1 .1 .4h-.6"/>
<path d="M172.4 149.2h-.1M173 140.8v6.1M229.4 149.2v.1M229.4 148h.1M229.4 155.4l.2 .1zM229.4 149.2l.2 .1M229.4 148.1l.2-.1v1.3M229.4 148h36.1M229.4 148v1.2M229.4 149.3v83.5M229.4 149.2h3.4M229.4 149.3h36.1"/>
<path d="M229.6 155.5h.4M229.6 149.3v67.5M230.1 148.1h.1M230 149.3v67.5M230.1 149.2l-.1 .1M230.1 148.1v1.1M230.1 149.3v68.6h.9M230.1 155.4l-.1 .1zM230.1 155.1h17.1M230.1 154.2h.1M230.1 154.1h17.1M230.1 153.3h17.1"/>
<path d="M230.1 154.2h17.1M230.1 152.3h17.1M230.1 152.4h17.1M230.1 155h17.1M230.1 150.5h17.1M230.1 150.6h17.1M230.1 149.6h17.1M230.1 152.2h.1M230.1 151.5h.1M230.1 151.3h.1M230.1 151.4h.1M230.1 150.7h.1"/>
<path d="M230.1 153.1h.1M230.1 153.2h.1M230.1 152.4h.1M230.1 149.5h.1M230.1 149.8h.1M230.1 154h.1M230.1 150.4h.1M230.1 154.9h.1M230.2 149.8h.1M230.2 149.3v5.8M230.2 151.4h16.9M230.2 149.7h16.9"/>
<path d="M230.2 153.2h16.9M232.8 148v1.3M236.5 149.2h22M236.5 148v1.3M247.1 149.8h.1M247.1 154.2h.1M247.1 149.3v5.8M247.1 152.2h.1M247.1 151.5h.1M247.1 151.3h.1M247.1 151.4h.1M247.1 150.7h.1"/>
<path d="M247.1 153.1h.1M247.1 153.2h.1M247.1 152.4h.1M247.1 149.5h.1M247.1 154h.1M247.1 150.4h.1M247.1 154.9h.1M247.2 149.8h.1M247.2 155.4l.1 .1zM247.2 149.2l.1 .1M247.2 148.1v1.1M247.2 149.3v68.5"/>
<path d="M247.2 148.1h.1M247.3 155.5h.4M247.3 149.3v68.5M247.7 148l.1 1.3zM247.7 149.3v68.5M247.7 155.5h.1M247.8 155.1h17M247.8 149.3v68.5M247.8 154.2h.1M247.8 154.1h17M247.8 153.3h17M247.8 154.2h17"/>
<path d="M247.8 152.3h17M247.8 152.4h17M247.8 155h17M247.8 150.5h17M247.8 150.6h17M247.8 149.6h17M247.8 152.2h.1M247.8 151.5h.1M247.8 151.3h.1M247.8 151.4h.1M247.8 150.7h.1M247.8 153.1h.1"/>
<path d="M247.8 153.2h.1M247.8 152.4h.1M247.8 149.5h.1M247.8 149.8h.1M247.8 154h.1M247.8 150.4h.1M247.8 154.9h.1M247.9 149.8h.1M247.9 149.3v5.8M247.9 151.4h16.9M247.9 149.7h16.9M247.9 153.2h16.9"/>
<path d="M258.5 148v1.3M258.8 148.9l.1 .1zM259.2 148.5h.1M259.2 148.8h.1M259.2 148.5v.3M259.2 148.5h2.3M259.2 148.8h2.3M259.2 148.9h2.3M259.2 148.5v-.4h2.3v.4M259.2 148.8v.4h2.3v-.4M259.2 149.2h2.3M259.2 148.4h2.3"/>
<path d="M259.2 148.1h2.3M261.5 148.5h.1M261.5 148.8h.1M261.5 148.5v.3M261.7 148.3h.2zM262.2 149.2h3.3M262.2 148v1.3M264.8 149.8h.1M264.8 154.2h.1M264.8 149.3v5.8M264.8 152.2h.1M264.8 151.5h.1"/>
<path d="M264.8 151.3h.1M264.8 151.4h.1M264.8 150.7h.1M264.8 153.1h.1M264.8 153.2h.1M264.8 152.4h.1M264.8 149.5h.1M264.8 154h.1M264.8 150.4h.1M264.8 154.9h.1M264.8 149.3v68.6h-.9M264.8 155.4l.1 .1z"/>
<path d="M264.9 148v1.3zM264.9 155.5h.5M264.9 149.3v67.5M265.4 148l.1 .1zM265.4 149.3v67.5M265.5 149.2l-.1 .1M265.5 149.2v.1M265.5 148h.1M265.5 155.4l-.1 .1zM265.5 148v1.2M265.5 149.3v83.5M266.1 155h9.3"/>
<path d="M266.8 148h20.2M272.3 155l.5 3.3h-1zM272.3 155v5.4M283.8 148l.5 3.3h-1zM283.8 148v35.3M48.4 166.6l3.2-1 .2 1zM54.9 164.5l-3 1.6-3.5 .5M230.1 169.4v2M230.1 171.3h.1M230.1 169.5h.1M230.2 170h16.9M230.2 170.8h16.9"/>
<path d="M247.1 171.3h.1M247.1 169.5h.1M247.2 169.4v2M247.8 169.4v2M247.8 171.3h.1M247.8 169.5h.1M247.9 170h16.9M247.9 170.8h16.9M264.8 171.3h.1M264.8 169.5h.1M264.8 169.4v2M266.1 170h9.3"/>
<path d="M266.1 170.8h10.2M271.8 166.6h1l-.5 3.4zM272.3 165.4v4.6M273.2 170.8l.4 3.3h-.9zM273.2 170.8v4.7M38.5 188v31.6M230.1 184.7v2M230.1 186.6h.1M230.1 184.8h.1M230.2 185.3h16.9M230.2 186.1h16.9M247.1 186.6h.1"/>
<path d="M247.1 184.8h.1M247.2 184.7v2M247.8 184.7v2M247.8 186.6h.1M247.8 184.8h.1M247.9 185.3h16.9M247.9 186.1h16.9M264.8 186.6h.1M264.8 184.8h.1M264.8 184.7v2M266.1 185.3h10.2M266.1 186.1h11"/>
<path d="M272.7 182h.9l-.4 3.3zM273.2 180.5v4.8M273.4 197.3h1.1l-.6 3.3zM273.9 186.1l.6 3.3h-1.1zM273.9 186.1v5.8M273.9 197v3.6M283.8 188.3v31.2M35.3 219.6h10.4M38 216.3h1l-.5 3.3zM47 219.5h.1M47 219.6h.1M47 219.5v.1"/>
<path d="M47 219.6h.7M47 219.5h.7M47.1 217.8h.1M47.2 217.9h.1M47.1 218.1h.1M47.1 219.3l.3 .2-.2-.1v-1.2h1.2v1.2l-.3 .1 .3-.2M47.2 218.1l-.1 .1M47.2 218.1h1.2M47.2 217.9h1.2M47.2 217.8h1.2M47.2 217.8v.3M47.6 219.4h.1"/>
<path d="M47.6 219.2h.1M47.6 219.2v.3M47.7 218.7h.1M47.7 218.9h.1M47.7 219.2v.2M47.7 219.4h.1M47.7 219.2h.1M47.7 218.5h.1M47.7 219h.1M47.7 218.6h.1M47.7 218.5v.4M47.7 218.9v.1"/>
<path d="M47.7 218.6v.3M47.7 218.8h.1M47.7 219.2v-.8h.2v1.1M47.7 218.5h.2M47.7 219h.2M47.7 219.5h.1M47.7 219.6h.1M47.7 218.9h.2M47.7 219.5v.1M47.9 219.5h.1M47.9 219.5l.7 .1M47.9 219.4h.1"/>
<path d="M47.9 218.5h.1M47.9 219h.1M47.9 218.6h.1M47.9 218.9h.1M47.9 218.5v.4M47.9 218.9v.1M47.9 218.6v.3M47.9 219.5h.7M47.9 218.7h.1M47.9 218.8h.1M47.9 219.2v.2M47.9 219.2h.1"/>
<path d="M48.3 218.1l.1 .1M48.4 217.8h.1M48.4 217.9h.1M48.4 218.1v.1M48.4 217.8v.3M48.4 216.8l.3 .1M48.4 216.8v.1M48.4 217.9v.1M48.4 219.4v.1M48.4 217.9h.2M48.4 219.4h.3M48.4 216.9h.3"/>
<path d="M48.4 216.9v1M48.4 218v1.4M48.4 219.5h.1M48.4 218h.2M48.6 219.6h.1M48.6 219.5h.1M48.6 219.5v.1M48.6 219.4h.1M48.6 216.9h.1M48.6 216.9v2.5M48.7 219.4l-.3 .1M48.7 216.9v2.5"/>
<path d="M229.6 219.5l-.2-.1 6.7 .1M229.6 216.8l-.2 .1M229.6 216.8h.4M230 216.8l.1 .1M230.1 200v2M230.1 202h.1M230.1 200.1h.1M230.1 217.8h.9M230.1 219.1v8.3M230.2 200.6h16.9M230.2 201.5h16.9M231 217.8v1.7"/>
<path d="M231 217.9l.1 .1M231 217.9h.1M231 217.8v.1M231.1 218.1h15.1M231.1 218.2h5M231.1 219.3h5M236.1 219.5h.1M236.1 218.2v1.4M236.1 218.1v.1M236.1 218.2h1.4M236.1 219.6h1.3M236.1 219.5h1.3"/>
<path d="M236.1 219.5v.1M236.5 219.2h.6v.2h-.6zM236.6 219.2v.2M236.6 219.4h.1M236.6 219.2h.1M236.6 219.2h.4M236.6 219.4h.4M236.7 219.4h.1M236.7 219.4h.2M236.7 219.2h.2M236.7 219.2h.1M236.9 219.2h.1"/>
<path d="M236.9 219.4h.1M237 219.2v.2M237 219.2h.1M237 219.4h.1M237.4 219.5h.1M237.4 219.6h.1M237.5 218.1v.1M237.5 219.5h20M237.5 218.2h20M237.5 219.3h20M237.5 218.2l-.1 1.4M246.2 217.9h.2z"/>
<path d="M246.2 218.1h.2M246.4 217.8h-.2v.3M246.4 218.1h2.2M246.4 217.9h2.2M246.4 217.8v.3M246.4 217.8h2.2M247.1 202h.1M247.1 200.1h.1M247.2 200v2M247.2 219.1v8.3M247.8 200v2M247.8 202h.1"/>
<path d="M247.8 200.1h.1M247.8 219.1v8.3M247.9 200.6h16.9M247.9 201.5h16.9M248.6 217.8h.1v.3M248.6 217.9h.1zM248.6 218.1h.1M248.6 217.8v.3M248.7 218.1h28.4M257.5 219.5h.1M257.5 218.2v1.4M257.5 218.1v.1"/>
<path d="M257.5 218.2h1.3M257.5 219.6h1.3M257.5 219.5v.1M257.5 219.5h1.3M257.9 219.2h.5v.2h-.5zM258 219.2v.2M258 219.4h.1M258 219.2h.1M258 219.2h.4M258 219.4h.4M258.1 219.4h.1M258.1 219.4h.2"/>
<path d="M258.1 219.2h.2M258.1 219.2h.1M258.2 219.2h.1M258.3 219.4h.1M258.3 219.2h.1M258.4 219.2v.2M258.4 219.2h.1M258.4 219.4h.1M258.8 219.5h28.2M258.8 219.5h.1M258.8 219.5v.1M258.8 218.2v1.4"/>
<path d="M258.8 218.1v.1M258.8 218.2h5M258.8 219.3h5M263.8 217.9h.1M263.9 217.8v1.7M263.9 217.9l-.1 .1M263.9 217.8h.9M263.9 217.8v.1M264.2 218.9h.1v.3zM264.2 219l.1 .1zM264.8 202h.1M264.8 200.1h.1"/>
<path d="M264.8 219.1v8.3M264.8 200v2M264.9 216.8l-.1 .1M264.9 216.8h.5M265.4 216.8l.1 .1M265.4 219.5h.1M266.1 200.6h11M266.1 201.5h11M273.4 214.8h1.1l-.6 3.3zM273.9 201.5l.6 3.2h-1.1zM273.9 201.5v5.5M273.9 212.1v6"/>
<path d="M283.3 216.1h1l-.5 3.4zM229.4 229.6l3.4-.5v1zM229.4 229.6h12.8M230.1 224.2l3.3-.5v1zM230.1 224.2h2.5M243.8 223.7l3.4 .5-3.4 .5zM244.3 224.2h2.9M247.8 224.2l3.3-.5v1zM247.8 224.2h3.1M253.9 229.6h11.6M261.5 223.7l3.3 .5-3.3 .5zM262.2 229.1l3.3 .5-3.3 .5z"/>
<path d="M262.6 224.2h2.2"/>
<circle cx="47.4" cy="59.8" r=".12"/>
<circle cx="47.4" cy="59.8" r=".08"/>
<circle cx="47.4" cy="77.4" r=".07"/>
<circle cx="47.4" cy="75.6" r=".07"/>
<circle cx="47.4" cy="77.4" r=".13"/>
<circle cx="47.4" cy="75.6" r=".13"/>
<circle cx="47.4" cy="93.2" r=".12"/>
<circle cx="47.4" cy="93.2" r=".08"/>
<circle cx="306" cy="99" r=".07"/>
<circle cx="394.2" cy="92" r=".07"/>
<circle cx="291.3" cy="107.4" r=".06"/>
<circle cx="376" cy="102.5" r=".07"/>
<circle cx="376" cy="102" r=".08"/>
<circle cx="376.4" cy="101.7" r=".11"/>
<circle cx="376.4" cy="102.4" r=".1"/>
<circle cx="377.6" cy="101" r=".1"/>
<circle cx="378" cy="101.3" r=".08"/>
<circle cx="233.2" cy="149" r=".07"/>
<circle cx="233.2" cy="148.3" r=".07"/>
<circle cx="233.2" cy="149" r=".09"/>
<circle cx="233.2" cy="148.3" r=".09"/>
<circle cx="233.7" cy="149.1" r=".13"/>
<circle cx="233.7" cy="149.1" r=".08"/>
<circle cx="233.7" cy="148.2" r=".12"/>
<circle cx="233.7" cy="148.2" r=".08"/>
<circle cx="235.5" cy="149.1" r=".13"/>
<circle cx="235.5" cy="149.1" r=".08"/>
<circle cx="235.5" cy="148.2" r=".12"/>
<circle cx="235.5" cy="148.2" r=".08"/>
<circle cx="236.1" cy="149" r=".1"/>
<circle cx="236.1" cy="149" r=".07"/>
<circle cx="236.1" cy="148.3" r=".08"/>
<circle cx="236.1" cy="148.3" r=".1"/>
<circle cx="258.9" cy="148.3" r=".07"/>
<circle cx="258.9" cy="149" r=".09"/>
<circle cx="258.9" cy="148.3" r=".09"/>
<circle cx="261.8" cy="149" r=".1"/>
<circle cx="261.8" cy="149" r=".07"/>
<circle cx="261.8" cy="148.3" r=".1"/>
<circle cx="229.8" cy="217.7" r=".13"/>
<circle cx="229.8" cy="217" r=".07"/>
<circle cx="229.8" cy="217.7" r=".07"/>
<circle cx="229.8" cy="217" r=".13"/>
<circle cx="229.8" cy="218.4" r=".13"/>
<circle cx="229.9" cy="219" r=".08"/>
<circle cx="229.9" cy="219" r=".12"/>
<circle cx="229.9" cy="218.4" r=".08"/>
<circle cx="230.7" cy="218.4" r=".13"/>
<circle cx="230.7" cy="219" r=".12"/>
<circle cx="230.7" cy="219" r=".07"/>
<circle cx="230.7" cy="218.4" r=".08"/>
<circle cx="236.5" cy="218.8" r=".07"/>
<circle cx="237.1" cy="218.8" r=".08"/>
<circle cx="257.8" cy="218.8" r=".07"/>
<circle cx="258.5" cy="218.8" r=".07"/>
<circle cx="264.3" cy="218.4" r=".07"/>
<circle cx="264.3" cy="218.4" r=".13"/>
<circle cx="265.1" cy="219" r=".07"/>
<circle cx="265.1" cy="218.4" r=".08"/>
<circle cx="265.1" cy="219" r=".13"/>
<circle cx="265.1" cy="218.4" r=".12"/>
<circle cx="265.2" cy="217.7" r=".13"/>
<circle cx="265.2" cy="217" r=".07"/>
<circle cx="265.2" cy="217.7" r=".07"/>
<circle cx="265.2" cy="217" r=".13"/>
</g>
<g fill="none" stroke="#c0c0c0" stroke-width=".35">
<path d="M60 2.5v7.5M110 2.5v7.5M160 2.5v7.5M210 2.5v7.5M260 2.5v7.5M310 2.5v7.5M360 2.5v7.5M2.5 48.5h7.5M410 48.5h7.5M2.5 98.5h7.5M410 98.5h7.5M2.5 148.5h7.5"/>
<path d="M410 148.5h7.5M2.5 198.5h7.5M410 198.5h7.5M2.5 248.5h7.5M410 248.5h7.5M60 287v7.5M110 287v7.5M160 287v7.5M210 287v7.5M260 287v7.5M310 287v7.5M360 287v7.5"/>
</g>
<g fill="none" stroke="#c0c0c0" stroke-width=".5">
<path d="M249.1 257h160.9M249.1 250h79.7M261.3 257v20.4M286 257v20.4M306.2 250v27.4M328.8 242.3v44.7M410 242.3h-160.9v44.7M249.1 272.6h160.9M249.1 267.4h160.9M249.1 262.2h160.9M249.1 277.4h160.9M382.7 277.4v5.4"/>
<path d="M249.1 282.8h160.9M311 282.8v4.2M373 282.8v4.2"/>
</g>
<path d="M10 10h400v277h-400z" fill="none" stroke="#c0c0c0" stroke-width=".7"/>
<path d="M283.8 148l.5 3.3h-1zM283.3 216.1h1l-.5 3.4zM272.3 155l.5 3.3h-1zM271.8 166.6h1l-.5 3.4zM273.2 170.8l.4 3.3h-.9zM272.7 182h.9l-.4 3.3zM273.9 186.1l.6 3.3h-1.1zM273.4 197.3h1.1l-.6 3.3zM273.9 201.5l.6 3.2h-1.1zM273.4 214.8h1.1l-.6 3.3zM230.1 224.2l3.3-.5v1zM243.8 223.7l3.4 .5-3.4 .5zM247.8 224.2l3.3-.5v1zM261.5 223.7l3.3 .5-3.3 .5zM262.2 229.1l3.3 .5-3.3 .5zM229.4 229.6l3.4-.5v1zM169.8 143.5l3.2 .5-3.2 .5zM155.3 144l3.3-.5v1zM46.9 150.7l3.3-.7v1zM151.8 144.1l3.3 .3-3.3 .7zM38.5 154.2l.5 3.3h-1zM38 216.3h1l-.5 3.3zM48.4 166.6l3.2-1 .2 1zM59.5 154.9l.3 3.3-1.1-.1zM48.7 96.2l3.3-.5v1zM59.8 95.7l3.3 .5-3.3 .5zM64 101l3.3-.5v1zM75.1 100.5l3.3 .5-3.3 .5zM79.3 104.5l3.3-.5v1zM90.4 104l3.3 .5-3.3 .5zM94.6 107.6l3.3-.5v1.1zM105.7 107.1l3.3 .5-3.3 .6zM109.9 107.6l3.3-.5v1.1zM121 107.1l3.4 .5-3.4 .6zM125.2 103.2l3.3-.5v1zM136.3 102.7l3.4 .5-3.4 .5zM140.5 99.6l3.3-.6v1zM153.8 99l3.3 .6-3.3 .4zM158 96.4l3.3-.5v1zM167.6 95.9l3.3 .5-3.3 .5zM195.6 58.5l.5 3.3h-1zM195.1 91.2h1l-.5 3.3zM182 59.1l.5 3.3h-1zM181.5 72.8h1l-.5 3.4zM182 76.8l.5 3.3h-1zM181.5 90.6h1l-.5 3.2zM47.1 115l3.3-.5v1zM168.3 114.5l3.3 .5-3.3 .5z" fill="#000"/>
<g font-size="8.1">
<text x="27.8" y="8">8</text>
<text x="82.8" y="8">7</text>
<text x="132.8" y="8">6</text>
<text x="182.8" y="8">5</text>
<text x="232.8" y="8">4</text>
<text x="282.8" y="8">3</text>
<text x="332.8" y="8">2</text>
<text x="387.8" y="8">1</text>
<text x="3" y="27.2">F</text>
<text x="413" y="27.2">F</text>
<text x="2.8" y="76.5">E</text>
<text x="412.8" y="76.5">E</text>
<text x="2" y="126.5">D</text>
<text x="412" y="126.5">D</text>
<text x="1.7" y="176.5">C</text>
<text x="411.7" y="176.5">C</text>
<text x="2.7" y="226.5">B</text>
<text x="412.7" y="226.5">B</text>
<text x="2" y="275.7">A</text>
<text x="412" y="275.7">A</text>
<text x="27.8" y="295">8</text>
<text x="82.8" y="295">7</text>
<text x="132.8" y="295">6</text>
<text x="182.8" y="295">5</text>
<text x="232.8" y="295">4</text>
<text x="282.8" y="295">3</text>
<text x="332.8" y="295">2</text>
<text x="387.8" y="295">1</text>
</g>
<g font-size="4.2">
<text x="177.3" y="69.7">1022</text>
<text x="190.9" y="76">2163</text>
<text x="177.3" y="87.1">1022</text>
<text x="39.3" y="97.8">866</text>
<text x="160" y="101.1">996</text>
<text x="173.8" y="98">774</text>
<text x="51.9" y="102.6">866</text>
<text x="68.9" y="106.1">866</text>
<text x="143.7" y="104.8">866</text>
<text x="84.1" y="109.2">866</text>
<text x="128.6" y="109.2">866</text>
<text x="103.6" y="116.6">7468</text>
<text x="92.4" y="149.4">6502</text>
<text x="158.4" y="145.5">1065</text>
<text x="54.3" y="163.6">93°</text>
<text x="268.8" y="164.5">895</text>
<text x="269.7" y="179.6">870</text>
<text x="33.8" y="187">3921</text>
<text x="279.1" y="187.4">4289</text>
<text x="270.4" y="196">870</text>
<text x="269.3" y="211.1">1000</text>
<text x="233.7" y="225.8">1022</text>
<text x="252.1" y="225.8">1022</text>
<text x="243.4" y="231.2">2163</text>
</g>
<text font-size="3.9" x="316.7" y="286.4">A3</text>
<g font-size="3.5">
<text x="252.2" y="247.7">TITLE - PROFILE FOR PANEL NO-1</text>
<text x="251.2" y="254.8">DWG NO - NTPL221-PROF01</text>
<text x="307.6" y="254.8">QTY - 1</text>
</g>
<g font-size="2.8">
<text x="367.5" y="247.7">NIHVA TECHNOLOGIES</text>
<text x="367.5" y="250.5">PVT.LTD.PUNE</text>
<text x="269.8" y="260.4">NAME</text>
<text x="287.8" y="260.4">SIGNATURE</text>
<text x="313.9" y="260.5">DATE</text>
<text x="330.9" y="260.5">PROJECT NO - NTPL221</text>
<text x="250.3" y="265.7">DRAWN</text>
<text x="270.9" y="266.1">D.V.</text>
<text x="310.9" y="265.5">20.03.2024</text>
<text x="330.9" y="265.5">PRODUCT - BALCONY ENCLOSURE</text>
<text x="250.2" y="271.1">CHK'D</text>
<text x="250.2" y="275.8">APPV'D</text>
<text x="270.9" y="271.1">P.M.</text>
<text x="271.3" y="275.8">V.T.</text>
<text x="310.8" y="270.6">20.03.2024</text>
<text x="310.8" y="275.8">20.03.2024</text>
<text x="330.7" y="270.6">SITE LOCATION -</text>
<text x="250.7" y="281.1">if any queries contact -</text>
<text x="284.3" y="281.1">supportautomation@nihva.com</text>
<text x="330.7" y="281.1">REVISION -</text>
<text x="250.7" y="285.6">ALL DIMENSION ARE IN mm</text>
<text x="330.7" y="285.6">SCALE -</text>
</g>
<text font-size="2.1" x="368.1" y="255.1">Website - www.nihva.com</text>
<text font-size="2" x="375.7" y="285.6">SHEET 30 OF 43</text>
</svg>
